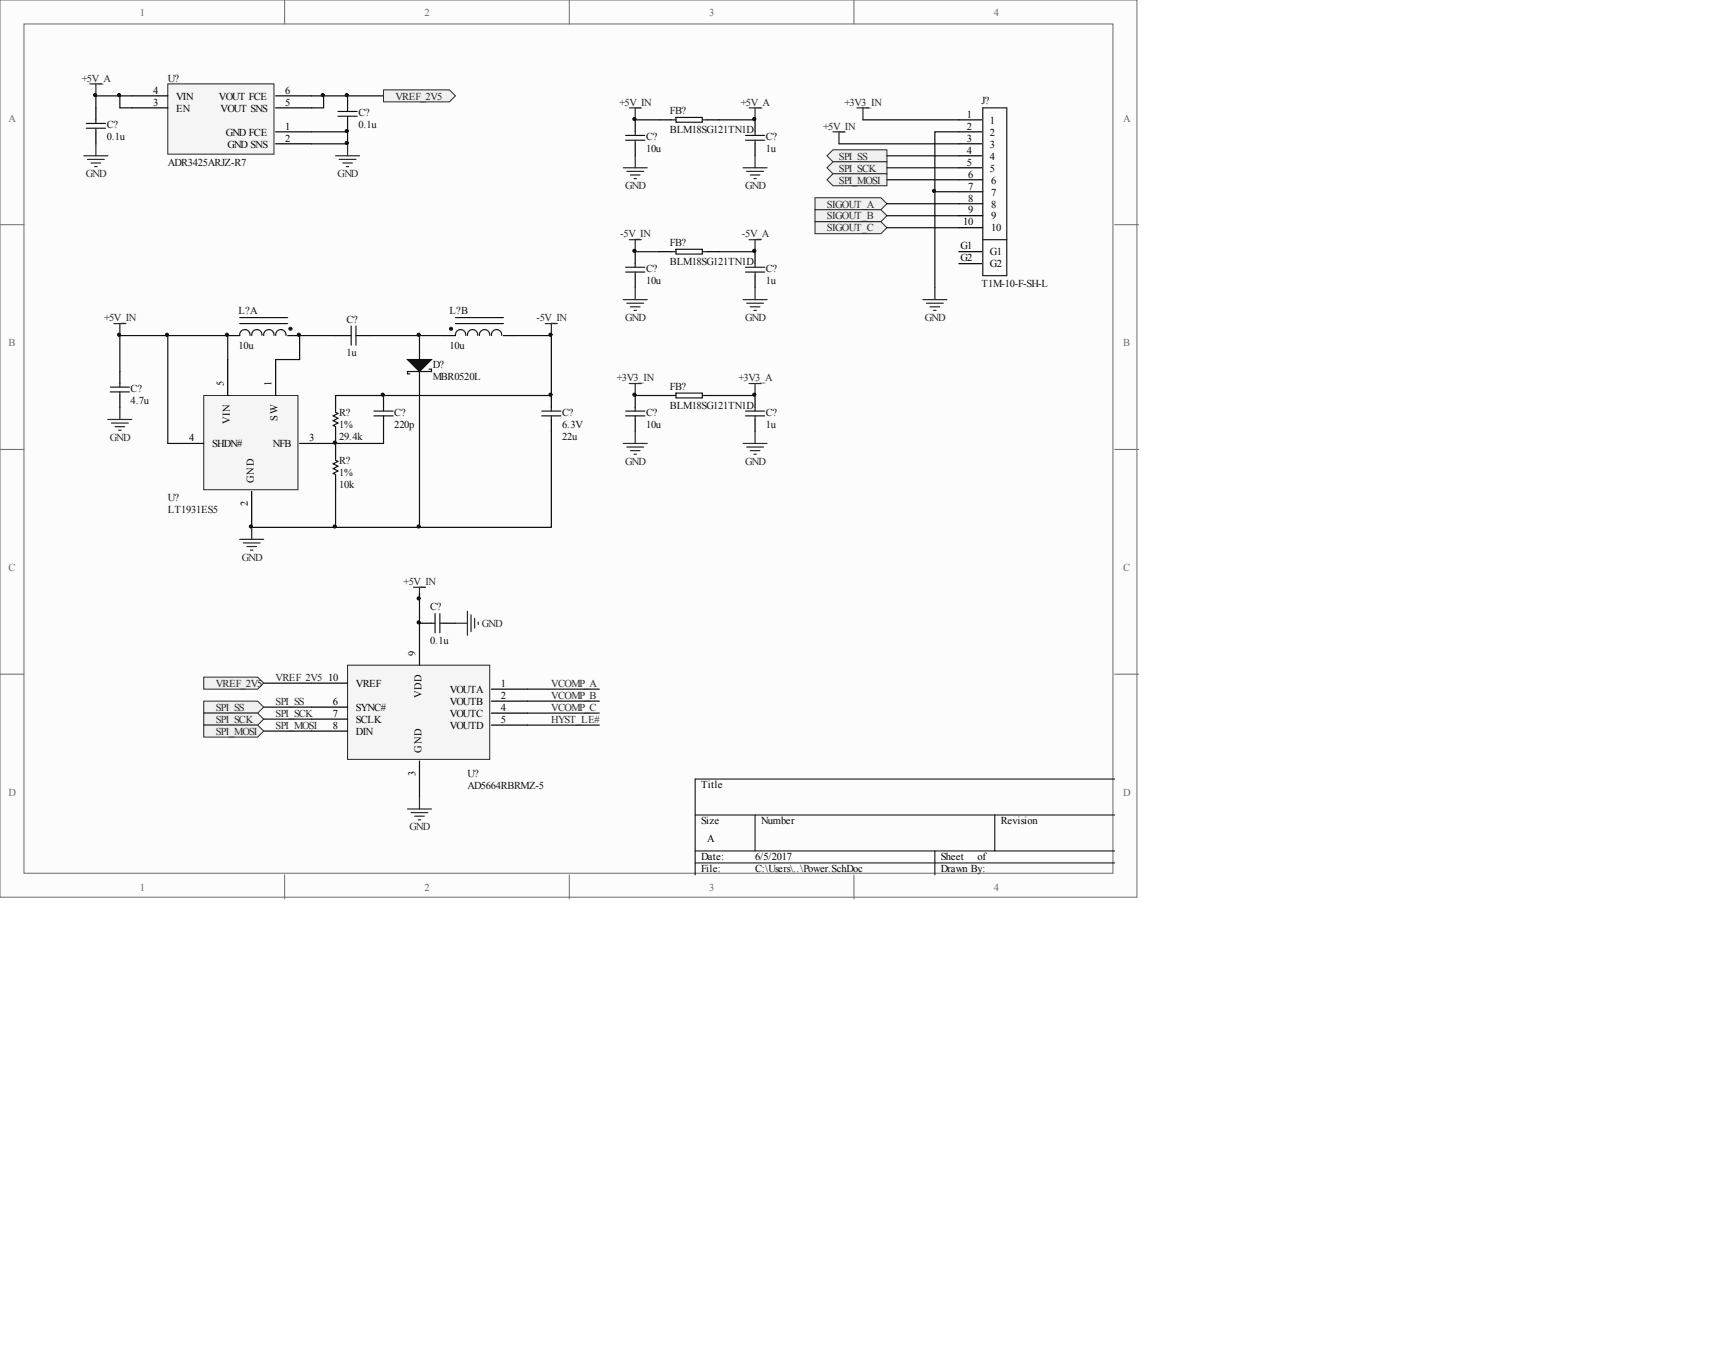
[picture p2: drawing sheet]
<svg xmlns="http://www.w3.org/2000/svg" width="241mm" height="190mm" viewBox="0 0 241 190" stroke-linecap="round" stroke-linejoin="round" font-family="sans-serif">
<g fill="#fcfcfc" stroke="#6a6a6a" stroke-width=".14">
<path d="M0 0h160.4v126.6h-160.4z"/>
<path d="M3.4 3.4h153.7v119.8h-153.7z"/>
</g>
<path d="M40.2 0v3.4M80.3 0v3.4M120.5 0v3.4M0 31.7h3.4M157.3 31.7h3.4M0 63.4h3.4M157.3 63.4h3.4M0 95.1h3.4M157.3 95.1h3.4M40.2 123.5v3.3M80.3 123.5v3.3M120.5 123.5v3.3" fill="none" stroke="#6a6a6a" stroke-width=".14"/>
<path d="M98.1 115h59.2M106.5 115v5.1M140.4 115v5.1M157.3 109.9h-59.2v13.6M98.1 120.1h59.2M98.1 121.8h59.2M131.9 120.1v3.4" fill="none" stroke="#000" stroke-width=".14"/>
<path d="M23.7 11.8h15v9.9h-15z" fill="#f5f5f5" stroke="#262626" stroke-width=".14"/>
<path d="M13.5 15.2v1.7M13.5 18.6v1.7M18.6 15.2h5.1M18.6 13.5h5.1M38.9 18.6h5.1M38.9 15.2h5.1M38.9 13.5h5.1M49 13.5v1.7M49 16.9v1.7M38.9 20.3h5.1" fill="none" stroke="#000" stroke-width=".17"/>
<path d="M12.2 18.1h2.7M12.2 17.4h2.7M13.5 16.9v.5M13.5 18.1v.5M47.7 16.4h2.7M47.7 15.7h2.7M49 15.2v.5M49 16.4v.5" fill="none" stroke="#1c1c1c" stroke-width=".17"/>
<path d="M44 18.6h5v1.7h-5M44 13.5h10.1M45.7 13.5v1.7h-1.7" fill="none" stroke="#0e0e0e" stroke-width=".17"/>
<path d="M54.1 12.7h9.3l.9 .8-.9 .9h-9.3z" fill-rule="evenodd" fill="#f0f0f0" stroke="#262626" stroke-width=".14"/>
<path d="M16.9 13.5h-3.4v1.7M18.6 13.5h-1.7v1.7h1.7" fill="none" stroke="#0e0e0e" stroke-width=".17"/>
<path d="M11.8 22h3.4M12.3 22.5h2.4M12.9 23h1.3M13.4 23.5h.3M13.5 20.3v1.7M47.4 22h3.3M47.9 22.5h2.3M48.4 23h1.3M48.9 23.5h.3M49 20.3v1.7" fill="none" stroke="#262626" stroke-width=".17"/>
<path d="M28.8 55.8h13.2v13.3h-13.2z" fill="#f5f5f5" stroke="#262626" stroke-width=".14"/>
<g fill="none" stroke="#000" stroke-width=".17">
<path d="M89.6 16.9v1.7M93 16.9h1.7M99.8 16.9h1.7M106.5 16.9v1.7M89.6 20.3v1.7M89.6 35.5v1.7M89.6 38.9v1.7M93 35.5h1.7M99.8 35.5h1.7M106.5 20.3v1.7M106.5 35.5v1.7M106.5 38.9v1.7"/>
<path d="M16.9 52.4v1.7M16.9 55.8v1.7M32.1 50.7v5.1M32.1 47.4h1.7M38.9 50.7v5.1M40.6 47.4h1.7M47.4 47.4h1.6M47.4 55.8v1.7M50.7 47.4h1.7M54.1 55.8v1.7M54.1 59.2v1.7M59.2 49v1.7"/>
<path d="M59.2 52.4v1.7M62.6 47.4h1.7M71 47.4h1.7M77.8 55.8v1.7M77.8 59.2v1.7M89.6 55.8v1.7M89.6 59.2v1.7M93 55.8h1.7M99.8 55.8h1.7M106.5 55.8v1.7M106.5 59.2v1.7M23.7 62.6h5.1"/>
<path d="M35.5 69.3v5.1M42.3 62.6h5.1M47.4 60.9v3.4M47.4 67.6v1.7"/>
</g>
<g fill="none" stroke="#1c1c1c" stroke-width=".17">
<path d="M88.3 19.1h2.7M88.3 19.8h2.7M89.6 18.6v.5M89.6 19.8v.5M94.7 16.9h.7M95.4 16.6h3.7v.6h-3.7zM99.1 16.9h.7M105.2 19.1h2.7M105.2 19.8h2.7M106.5 18.6v.5M106.5 19.8v.5M88.3 37.7h2.7"/>
<path d="M88.3 38.4h2.7M89.6 37.2v.5M89.6 38.4v.5M94.7 35.5h.7M95.4 35.2h3.7v.7h-3.7zM99.1 35.5h.7M105.2 37.7h2.7M105.2 38.4h2.7M106.5 37.2v.5M106.5 38.4v.5M15.6 54.6h2.7M15.6 55.3h2.7"/>
<path d="M16.9 54.1v.5M16.9 55.3v.5M33.8 45.7h6.8M33.8 44.8h6.8M35.3 47.3a.73 .73 0 0 0-.8-.8 .73 .73 0 0 0-.7 .9M37 47.3a.73 .73 0 0 0-.8-.8 .73 .73 0 0 0-.7 .9M38.7 47.3a.73 .73 0 0 0-.8-.8 .73 .73 0 0 0-.7 .9M40.3 47.3a.73 .73 0 0 0-.7-.8 .73 .73 0 0 0-.7 .9M47.4 57.5v.7l.3 .1-.7 .4 .7 .3-.7 .4 .7 .3-.7 .3 .4 .2v.7M49 47.4h.6M49.6 46v2.7M50.2 46v2.7"/>
<path d="M50.2 47.4h.5M52.8 58h2.7M52.8 58.7h2.7M54.1 57.5v.5M54.1 58.7v.5M60.5 52.1h.4v.3h-3.4v.4h.3M64.3 45.7h6.7M64.3 44.8h6.7M65.7 47.3a.73 .73 0 0 0-.7-.8 .73 .73 0 0 0-.7 .9M67.4 47.3a.73 .73 0 0 0-.7-.8 .73 .73 0 0 0-.7 .9M69.1 47.3a.73 .73 0 0 0-.7-.8 .73 .73 0 0 0-.7 .9M70.8 47.3a.73 .73 0 0 0-.7-.8 .73 .73 0 0 0-.7 .9"/>
<path d="M76.4 58h2.8M76.4 58.7h2.8M77.8 57.5v.5M77.8 58.7v.5M88.3 58h2.7M88.3 58.7h2.7M89.6 57.5v.5M89.6 58.7v.5M94.7 55.8h.7M95.4 55.5h3.7v.6h-3.7zM99.1 55.8h.7M105.2 58h2.7"/>
<path d="M105.2 58.7h2.7M106.5 57.5v.5M106.5 58.7v.5M47.4 64.3v.6l.3 .2-.7 .4 .7 .3-.7 .3 .7 .4-.7 .3 .4 .2v.6"/>
</g>
<g fill="#1c1c1c" stroke="#1c1c1c" stroke-width=".14">
<circle cx="41" cy="46.4" r=".22"/>
<circle cx="63.6" cy="46.4" r=".22"/>
</g>
<g fill="none" stroke="#262626" stroke-width=".17">
<path d="M12.7 11.8h1.7M13.5 11.8v1.7M88.8 15.2h1.7M89.6 15.2v1.7M105.7 15.2h1.7M106.5 15.2v1.7M117.5 18.6h1.7M118.4 18.6v1.7M120.9 15.2h1.7M121.8 15.2v1.7M87.9 23.7h3.4M88.5 24.2h2.3"/>
<path d="M88.8 33.8h1.7M89 24.7h1.3M89.5 25.2h.3M89.6 22v1.7M89.6 33.8v1.7M104.9 23.7h3.3M105.4 24.2h2.3M105.7 33.8h1.7M105.9 24.7h1.3M106.4 25.2h.3M106.5 22v1.7M106.5 33.8v1.7"/>
<path d="M15.2 59.2h3.4M15.7 59.7h2.4M16.1 45.7h1.7M16.9 45.7v1.7M16.9 57.5v1.7M77 45.7h1.6M77.8 45.7v1.7M87.9 42.3h3.4M88.5 42.8h2.3M88.8 54.1h1.7M89 43.3h1.3M89.5 43.8h.3"/>
<path d="M89.6 40.6v1.7M89.6 54.1v1.7M104.9 42.3h3.3M105.4 42.8h2.3M105.7 54.1h1.7M105.9 43.3h1.3M106.4 43.8h.3M106.5 40.6v1.7M106.5 54.1v1.7M16.2 60.2h1.4M16.7 60.7h.4M33.8 76.1h3.4"/>
<path d="M34.3 76.6h2.4M34.8 77.1h1.4M35.3 77.6h.4M35.5 74.4v1.7M87.9 62.6h3.4M88.5 63.1h2.3M89 63.6h1.3M89.5 64.1h.3M89.6 60.9v1.7M104.9 62.6h3.3M105.4 63.1h2.3M105.9 63.6h1.3"/>
<path d="M106.4 64.1h.3M106.5 60.9v1.7"/>
</g>
<g fill="none" stroke="#0e0e0e" stroke-width=".17">
<path d="M89.6 16.9h3.4M101.5 16.9h5M89.6 35.5h3.4M101.5 35.5h5M23.7 47.4v15.2M32.1 50.7v-3.3h-15.2v5M47.4 47.4h-5.1v3.3h-3.4M52.4 47.4h10.2M59.2 54.1v20.3h-23.7M59.2 47.4v1.6M72.7 47.4h5.1v8.4h-30.4M89.6 55.8h3.4"/>
<path d="M101.5 55.8h5M47.4 69.3v5.1M54.1 60.9v1.7h-6.7M77.8 60.9v13.5h-18.6"/>
</g>
<path d="M57.5 50.7h3.4l-1.7 1.7z" fill="#1c1c1c" stroke="#1c1c1c" stroke-width=".17"/>
<g fill="#f0f0f0" stroke="#262626" stroke-width=".14">
<path d="M117.5 21.1h7.7v1.7h-7.7l-.8-.8z" fill-rule="evenodd"/>
<path d="M117.5 22.8h7.7v1.7h-7.7l-.8-.8z" fill-rule="evenodd"/>
<path d="M117.5 24.5h7.7v1.7h-7.7l-.8-.8z" fill-rule="evenodd"/>
<path d="M115 27.9h9.3l.9 .9-.9 .8h-9.3z" fill-rule="evenodd"/>
<path d="M115 29.6h9.3l.9 .8-.9 .9h-9.3z" fill-rule="evenodd"/>
<path d="M115 31.3h9.3l.9 .8-.9 .9h-9.3z" fill-rule="evenodd"/>
</g>
<path d="M138.7 15.2h3.4v23.7h-3.4zM138.7 33.8h3.4" fill="none" stroke="#1c1c1c" stroke-width=".17"/>
<path d="M135.3 16.9h3.2M135.3 18.6h3.2M135.3 20.3h3.2M135.3 22h3.2M135.3 23.7h3.2M135.3 35.5h3.2M135.3 37.2h3.2M135.3 25.4h3.4M135.3 27.1h3.4M135.3 28.8h3.4M135.3 30.4h3.4M135.3 32.1h3.4" fill="none" stroke="#000" stroke-width=".17"/>
<path d="M121.8 16.9h13.5M135.3 18.6h-3.4v22M118.4 20.3h16.9M125.2 22h10.1M125.2 23.7h10.1M125.2 25.4h10.1M125.2 28.8h10.1M125.2 30.4h10.1M125.2 32.1h10.1M131.9 27.1h3.4" fill="none" stroke="#0e0e0e" stroke-width=".17"/>
<path d="M130.2 42.3h3.4M130.7 42.8h2.4M131.2 43.3h1.4M131.7 43.8h.4M131.9 40.6v1.7" fill="none" stroke="#262626" stroke-width=".17"/>
<path d="M49 93.9h20.1v13.3h-20.1z" fill="#f5f5f5" stroke="#262626" stroke-width=".14"/>
<path d="M44 99.8h5M44 96.4h5M59.2 88.8v5.1M59.2 87.9h1.7M62.6 87.9h1.7M69.3 97.2h5.1M69.3 98.9h5.1M44 101.5h5M44 103.2h5M59.2 107.4v5.1M69.3 100.6h5.1M69.3 102.3h5.1" fill="none" stroke="#000" stroke-width=".17"/>
<path d="M37.2 96.4h6.8M37.2 99.8h6.8M59.2 83.7v5.1M74.4 98.9h10.2M74.4 97.2h10.2M37.2 101.5h6.8M37.2 103.2h6.8M74.4 102.3h10.2M74.4 100.6h10.2" fill="none" stroke="#0e0e0e" stroke-width=".17"/>
<path d="M58.3 82.9h1.7M59.2 82.9v1.7M64.3 87.9h1.7M66 86.3v3.3M66.5 86.8v2.3M67 87.3v1.3M67.5 87.8v.3M57.5 114.2h3.4M58 114.7h2.4M58.5 115.2h1.4M59 115.7h.4M59.2 112.5v1.7" fill="none" stroke="#262626" stroke-width=".17"/>
<path d="M60.9 87.9h.5M61.4 86.6v2.7M62.1 86.6v2.7M62.1 87.9h.5" fill="none" stroke="#1c1c1c" stroke-width=".17"/>
<g fill="#f0f0f0" stroke="#262626" stroke-width=".14">
<path d="M28.8 98.9h7.6l.8 .9-.8 .8h-7.6z" fill-rule="evenodd"/>
<path d="M28.8 100.6h7.6l.8 .9-.8 .8h-7.6z" fill-rule="evenodd"/>
<path d="M28.8 102.3h7.6l.8 .9-.8 .8h-7.6z" fill-rule="evenodd"/>
<path d="M28.8 95.6h7.6l.8 .8-.8 .8h-7.6z" fill-rule="evenodd"/>
</g>
<g fill="#0e0e0e" stroke="#0e0e0e" stroke-width=".14">
<circle cx="13.4" cy="13.4" r=".22"/>
<circle cx="16.8" cy="47.2" r=".22"/>
<circle cx="16.8" cy="13.4" r=".22"/>
<circle cx="23.6" cy="47.2" r=".22"/>
<circle cx="32" cy="47.2" r=".22"/>
<circle cx="35.4" cy="74.3" r=".22"/>
<circle cx="45.5" cy="13.4" r=".22"/>
<circle cx="47.2" cy="74.3" r=".22"/>
<circle cx="47.2" cy="62.5" r=".22"/>
<circle cx="48.9" cy="20.2" r=".22"/>
<circle cx="48.9" cy="18.5" r=".22"/>
<circle cx="48.9" cy="13.4" r=".22"/>
<circle cx="54" cy="55.7" r=".22"/>
<circle cx="59.1" cy="87.8" r=".22"/>
<circle cx="59.1" cy="84.4" r=".22"/>
<circle cx="59.1" cy="74.3" r=".22"/>
<circle cx="59.1" cy="47.2" r=".22"/>
<circle cx="77.7" cy="55.7" r=".22"/>
<circle cx="77.7" cy="47.2" r=".22"/>
<circle cx="89.5" cy="55.7" r=".22"/>
<circle cx="89.5" cy="35.4" r=".22"/>
<circle cx="89.5" cy="16.8" r=".22"/>
<circle cx="106.4" cy="55.7" r=".22"/>
<circle cx="106.4" cy="35.4" r=".22"/>
<circle cx="106.4" cy="16.8" r=".22"/>
<circle cx="131.8" cy="26.9" r=".22"/>
</g>
<g font-size="1.5" fill="#696969">
<text x="19.7" y="2.2">1</text>
<text x="59.9" y="2.2">2</text>
<text x="100.1" y="2.2">3</text>
<text x="140.2" y="2.2">4</text>
<text x="1.2" y="17.2">A</text>
<text x="158.5" y="17.2">A</text>
<text x="1.2" y="48.9">B</text>
<text x="158.5" y="48.9">B</text>
<text x="1.2" y="80.6">C</text>
<text x="158.5" y="80.6">C</text>
<text x="1.2" y="112.3">D</text>
<text x="158.5" y="112.3">D</text>
<text x="19.7" y="125.7">1</text>
<text x="59.9" y="125.7">2</text>
<text x="100.1" y="125.7">3</text>
<text x="140.2" y="125.7">4</text>
</g>
<g font-size="1.5" fill="#262626">
<text x="11.5" y="11.5">+5V_A</text>
<text x="55.8" y="14.1">VREF_2V5</text>
<text x="87.4" y="14.9">+5V_IN</text>
<text x="104.6" y="14.9">+5V_A</text>
<text x="119.2" y="14.9">+3V3_IN</text>
<text x="116.2" y="18.3">+5V_IN</text>
<text x="118.4" y="22.5">SPI_SS</text>
<text x="12.1" y="25">GND</text>
<text x="47.6" y="25">GND</text>
<text x="88.2" y="26.7">GND</text>
<text x="105.1" y="26.7">GND</text>
<text x="116.7" y="29.3">SIGOUT_A</text>
<text x="118.4" y="24.2">SPI_SCK</text>
<text x="118.4" y="25.9">SPI_MOSI</text>
<text x="87.5" y="33.5">-5V_IN</text>
<text x="104.7" y="33.5">-5V_A</text>
<text x="116.7" y="31">SIGOUT_B</text>
<text x="116.7" y="32.7">SIGOUT_C</text>
<text x="14.7" y="45.3">+5V_IN</text>
<text x="75.7" y="45.3">-5V_IN</text>
<text x="88.2" y="45.3">GND</text>
<text x="105.1" y="45.3">GND</text>
<text x="130.5" y="45.3">GND</text>
<text x="87" y="53.8">+3V3_IN</text>
<text x="104.2" y="53.8">+3V3_A</text>
<text x="15.5" y="62.2">GND</text>
<text x="88.2" y="65.6">GND</text>
<text x="105.1" y="65.6">GND</text>
<text x="34.1" y="79.1">GND</text>
<text x="57" y="82.6">+5V_IN</text>
<text x="68" y="88.5">GND</text>
<text x="30.4" y="100.3">SPI_SS</text>
<text x="30.4" y="96.9">VREF_2V5</text>
<text x="38.9" y="96.1">VREF_2V5</text>
<text x="38.9" y="99.5">SPI_SS</text>
<text x="38.9" y="101.2">SPI_SCK</text>
<text x="77.8" y="96.9">VCOMP_A</text>
<text x="77.8" y="98.6">VCOMP_B</text>
<text x="77.8" y="100.3">VCOMP_C</text>
<text x="30.4" y="102">SPI_SCK</text>
<text x="30.4" y="103.7">SPI_MOSI</text>
<text x="38.9" y="102.9">SPI_MOSI</text>
<text x="77.8" y="102">HYST_LE#</text>
<text x="57.8" y="117.2">GND</text>
</g>
<g font-size="1.5" fill="#0e0e0e">
<text x="23.7" y="11.5">U?</text>
<text x="50.6" y="16.4">C?</text>
<text x="94.5" y="16.1">FB?</text>
<text x="138.5" y="14.7">J?</text>
<text x="15.1" y="19.8">0.1u</text>
<text x="15.1" y="18.1">C?</text>
<text x="23.7" y="23.4">ADR3425ARJZ-R7</text>
<text x="50.6" y="18.1">0.1u</text>
<text x="91.2" y="21.5">10u</text>
<text x="91.2" y="19.8">C?</text>
<text x="94.5" y="18.8">BLM18SG121TN1D</text>
<text x="108.1" y="21.5">1u</text>
<text x="108.1" y="19.8">C?</text>
<text x="94.5" y="34.7">FB?</text>
<text x="91.2" y="40.1">10u</text>
<text x="91.2" y="38.4">C?</text>
<text x="94.5" y="37.4">BLM18SG121TN1D</text>
<text x="108.1" y="40.1">1u</text>
<text x="108.1" y="38.4">C?</text>
<text x="138.5" y="40.4">T1M-10-F-SH-L</text>
<text x="33.7" y="44.3">L?A</text>
<text x="48.9" y="45.5">C?</text>
<text x="63.4" y="44.3">L?B</text>
<text x="33.7" y="49.2">10u</text>
<text x="48.9" y="50.3">1u</text>
<text x="61.1" y="51.9">D?</text>
<text x="61.1" y="53.6">MBR0520L</text>
<text x="63.4" y="49.2">10u</text>
<text x="18.4" y="57">4.7u</text>
<text x="18.4" y="55.3">C?</text>
<text x="47.9" y="58.7">R?</text>
<text x="55.6" y="58.7">C?</text>
<text x="79.3" y="58.7">C?</text>
<text x="91.2" y="58.7">C?</text>
<text x="94.5" y="55">FB?</text>
<text x="94.5" y="57.7">BLM18SG121TN1D</text>
<text x="108.1" y="58.7">C?</text>
<text x="47.9" y="60.4">1%</text>
<text x="47.9" y="62.1">29.4k</text>
<text x="47.9" y="65.5">R?</text>
<text x="55.6" y="60.4">220p</text>
<text x="79.3" y="60.4">6.3V</text>
<text x="79.3" y="62.1">22u</text>
<text x="91.2" y="60.4">10u</text>
<text x="108.1" y="60.4">1u</text>
<text x="23.7" y="70.7">U?</text>
<text x="47.9" y="67.2">1%</text>
<text x="47.9" y="68.9">10k</text>
<text x="23.7" y="72.4">LT1931ES5</text>
<text x="60.7" y="86.1">C?</text>
<text x="60.7" y="90.8">0.1u</text>
<text x="66" y="109.6">U?</text>
<text x="66" y="111.3">AD5664RBRMZ-5</text>
</g>
<g font-size="1.5">
<text x="21.6" y="14.9">3</text>
<text x="21.6" y="13.2">4</text>
<text x="24.9" y="15.8">EN</text>
<text x="24.9" y="14.1">VIN</text>
<text x="30.9" y="14.1">VOUT FCE</text>
<text x="31.1" y="15.8">VOUT SNS</text>
<text x="40.3" y="14.9">5</text>
<text x="40.3" y="13.2">6</text>
<text x="136.5" y="16.6">1</text>
<text x="139.7" y="17.4">1</text>
<text x="31.8" y="19.1">GND FCE</text>
<text x="32.1" y="20.8">GND SNS</text>
<text x="40.3" y="18.3">1</text>
<text x="40.3" y="20">2</text>
<text x="136.5" y="18.3">2</text>
<text x="136.5" y="20">3</text>
<text x="136.5" y="21.7">4</text>
<text x="136.5" y="23.4">5</text>
<text x="139.7" y="19.1">2</text>
<text x="139.7" y="20.8">3</text>
<text x="139.7" y="22.5">4</text>
<text x="136.6" y="25.1">6</text>
<text x="136.6" y="26.7">7</text>
<text x="136.6" y="28.4">8</text>
<text x="139.7" y="24.2">5</text>
<text x="139.9" y="25.9">6</text>
<text x="139.9" y="27.6">7</text>
<text x="139.9" y="29.3">8</text>
<text x="135.5" y="35.2">G1</text>
<text x="135.9" y="31.8">10</text>
<text x="136.6" y="30.1">9</text>
<text x="139.9" y="31">9</text>
<text x="139.9" y="32.7">10</text>
<text x="135.5" y="36.9">G2</text>
<text x="139.7" y="36">G1</text>
<text x="139.7" y="37.7">G2</text>
<text x="31.6" y="54.5" transform="rotate(-90 31.6 54.5)">5</text>
<text x="32.4" y="59.8" transform="rotate(-90 32.4 59.8)">VIN</text>
<text x="38.3" y="54.5" transform="rotate(-90 38.3 54.5)">1</text>
<text x="39.2" y="59.3" transform="rotate(-90 39.2 59.3)">SW</text>
<text x="26.7" y="62.3">4</text>
<text x="29.9" y="63.1">SHDN#</text>
<text x="38.5" y="63.1">NFB</text>
<text x="43.6" y="62.3">3</text>
<text x="35" y="71.4" transform="rotate(-90 35 71.4)">2</text>
<text x="35.8" y="68.2" transform="rotate(-90 35.8 68.2)">GND</text>
<text x="58.6" y="92.5" transform="rotate(-90 58.6 92.5)">9</text>
<text x="46.3" y="96.1">10</text>
<text x="47" y="99.5">6</text>
<text x="47" y="101.2">7</text>
<text x="50.2" y="100.3">SYNC#</text>
<text x="50.2" y="96.9">VREF</text>
<text x="59.5" y="98.6" transform="rotate(-90 59.5 98.6)">VDD</text>
<text x="63.5" y="97.8">VOUTA</text>
<text x="63.5" y="99.5">VOUTB</text>
<text x="63.5" y="101.2">VOUTC</text>
<text x="70.7" y="96.9">1</text>
<text x="70.7" y="98.6">2</text>
<text x="70.7" y="100.3">4</text>
<text x="47" y="102.9">8</text>
<text x="50.2" y="102">SCLK</text>
<text x="50.2" y="103.7">DIN</text>
<text x="59.5" y="106.2" transform="rotate(-90 59.5 106.2)">GND</text>
<text x="63.5" y="102.9">VOUTD</text>
<text x="70.7" y="102">5</text>
<text x="58.6" y="109.5" transform="rotate(-90 58.6 109.5)">3</text>
<text x="98.9" y="111.3">Title</text>
<text x="98.9" y="116.3">Size</text>
<text x="99.8" y="118.9">A</text>
<text x="107.4" y="116.3">Number</text>
<text x="141.2" y="116.3">Revision</text>
<text x="98.9" y="121.4">Date:</text>
<text x="98.9" y="123.1">File:</text>
<text x="106.5" y="121.4">6/5/2017</text>
<text x="106.5" y="123.1">C:\Users\..\Power.SchDoc</text>
<text x="132.8" y="121.4">Sheet</text>
<text x="132.8" y="123.1">Drawn By:</text>
<text x="137.9" y="121.4">of</text>
</g>
<text font-size=".7" fill="#0e0e0e" x="41.9" y="47.4">4</text>
</svg>
